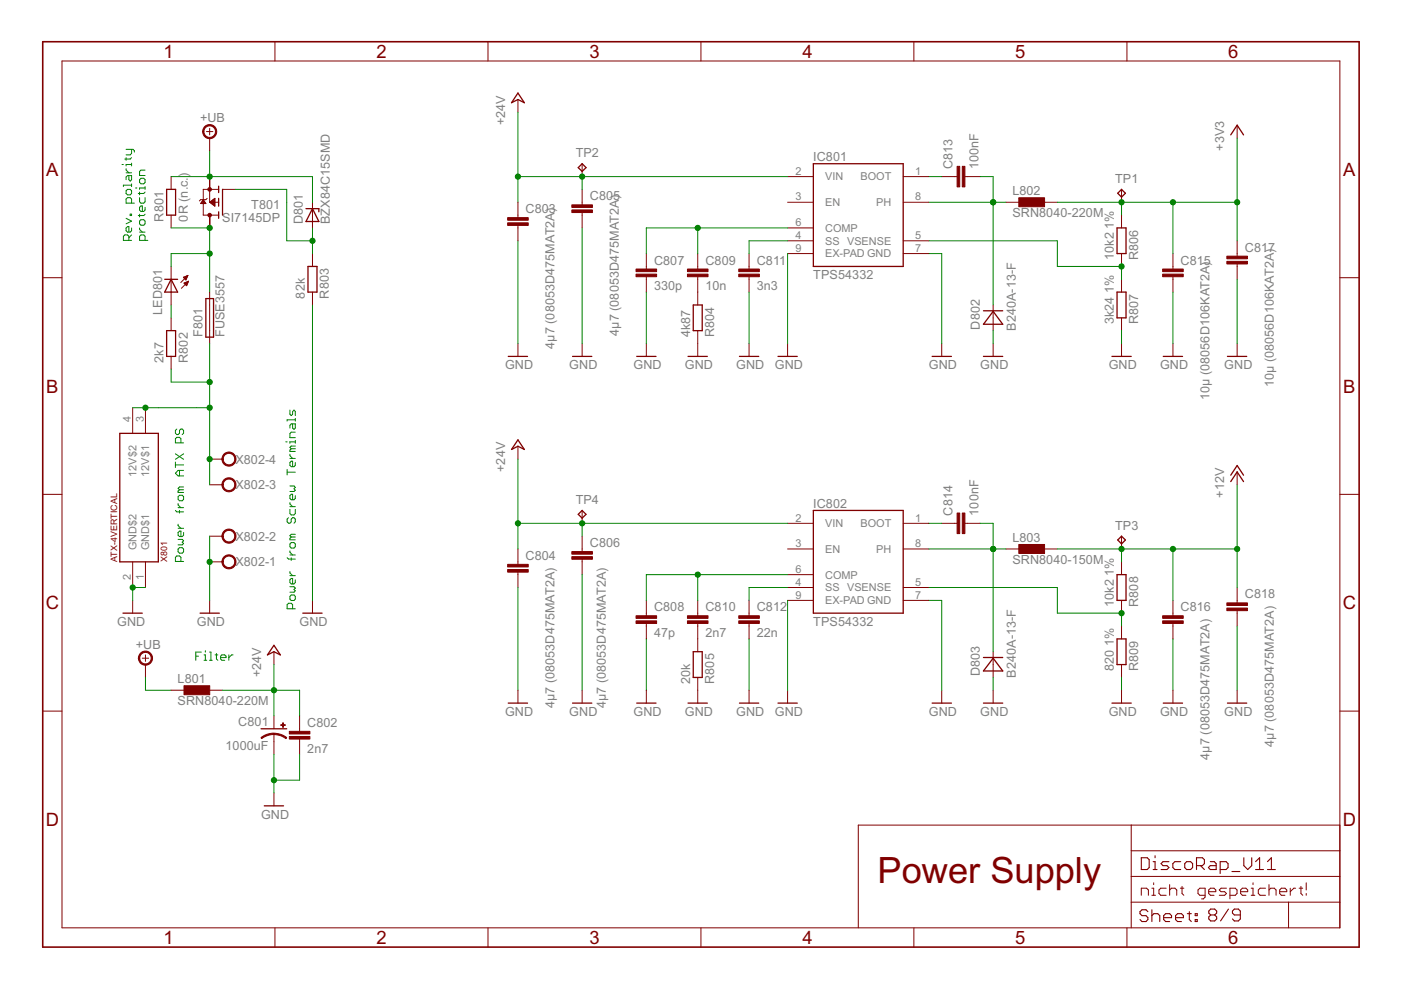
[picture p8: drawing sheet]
<svg xmlns="http://www.w3.org/2000/svg" width="297mm" height="210mm" viewBox="0 0 297 210" stroke-linecap="round" stroke-linejoin="round" font-family="sans-serif">
<g fill="none" stroke="#800000" stroke-width=".28">
<path d="M109.8 19.7l1.4 2.1-1.4-.7-1.3 .7zM46.4 39.5v1.3M122.6 35.5l.8-.8 .8 .8-.8 .8zM172.4 34.7h19.1v21.8h-19.1zM260.9 28.6l1.4-2.1 1.4 2.1M34.9 59.2h2.8M35.3 40.2h1.9v5.4h-1.9zM36.3 59.2l1.4 2.7h-2.8zM46.4 42.1v1.6M46.4 44.9v1.4M47.2 40.2v5.4M64.9 44.2h2.7v.7"/>
<path d="M65.3 56.5h1.9v5.4h-1.9zM66.3 44.2l1.3 2.8h-2.7zM236.8 48.3h1.9v5.5h-1.9zM237.8 40.2l.8 .8-.8 .8-.8-.8zM35.3 70.1h1.9v5.5h-1.9zM43.6 63.3h1.7v8.2h-1.7zM107.8 75.6h4M121.4 75.6h4.1M135 75.6h4.1M145.9 75.6h4.1M147 64.7h1.9v5.4h-1.9zM156.8 75.6h4.1"/>
<path d="M165 75.6h4M197.6 75.6h4.1M208.5 75.6h4.1M208.5 65.9h4.1M210.6 66l2 2.7h-4.1zM235.8 75.6h4M236.8 61.9h1.9v5.5h-1.9zM246.6 75.6h4.1M260.2 75.6h4.1M25.4 91.9h8.2v27.2h-8.2zM109.8 93.3l1.4 2-1.4-.7-1.3 .7zM122.6 109.1l.8-.9 .8 .9-.8 .8z"/>
<path d="M172.4 108.2h19.1v21.8h-19.1zM237 114.5l.8-.8 .8 .8-.8 .8zM260.9 102.1l1.4-2 1.4 2M260.9 100.8l1.4-2.1 1.4 2.1M26.1 130h4.1M42.4 130h4.1M58.1 136.8l1.3 2.1-1.3-.7-1.4 .7zM64.2 130h4.1M147 138.2h1.9v5.4h-1.9zM208.5 139.4h4.1M210.6 139.6l2 2.7h-4.1zM236.8 121.8h1.9v5.5h-1.9z"/>
<path d="M236.8 135.5h1.9v5.4h-1.9zM55.4 154.5h5.4M107.8 149.1h4M121.4 149.1h4.1M135 149.1h4.1M145.9 149.1h4.1M156.8 149.1h4.1M165 149.1h4M197.6 149.1h4.1M208.5 149.1h4.1M235.8 149.1h4M246.6 149.1h4.1"/>
<path d="M260.2 149.1h4.1M56 170.9h4.1"/>
</g>
<g fill="none" stroke="#800000" stroke-width=".21">
<path d="M13.1 12.9h271v183.8h-271zM58.3 8.8v4.1M103.5 8.8v4.1M148.6 8.8v4.1M193.8 8.8v4.1M238.9 8.8v4.1M36.3 37.4v2.8M43.8 27.9h1.3M44.4 27.2v1.4M44.4 29.3v2.7M44.4 37.4v5.5M109.8 21.1v2.7"/>
<path d="M123.4 34.7v2.7M167 37.4h5.4M191.5 37.4h5.4M199.7 37.4h3.2M204.6 37.4h3.2M262.3 26.5v2.8M9.1 58.9h4M36.3 45.6v2.7M36.3 56.5v8.2M38.9 58.8h.8M39 58.9h.6M39.1 59.1h.5"/>
<path d="M39.2 60h.6M39.2 59.2h.3M39.2 58.7h.5M39.4 59.3h.1M39.5 59.8h.4M39.5 58.5h.3M39.8 59.7h.1M39.8 58.4l-1.5 1.5M39.8 58.4l-.4 1-.5-.6M39.8 58.4l-.9 .4M40 59.6l-1.5 1.5M42.6 43.1h1"/>
<path d="M42.7 43h.8M42.8 42.9h.6M42.8 42.7h.5M42.9 42.6h.4M43 42.5h.2M43.1 42.3l.5 .9h-1.1zM43.9 42.1l-.3 .2h-1.1l-.2 .3M44.4 42.9h2M44.4 45.6v2.7M44.4 42.9l1.2-.8v1.6zM44.6 43h1M44.7 42.7h.9"/>
<path d="M44.8 43.1h.8M44.8 42.6h.8M45 43.2h.6M45 42.5h.6M45.1 43.4h.5M45.2 42.3h.4M45.3 43.5h.3M45.4 42.2h.2M45.5 43.6h.1M45.6 42.1h.1M46.4 40.2h-3.3v5.4h3.3M47.2 40.2h2.7"/>
<path d="M66.3 42.9v5.4M66.3 53.8v2.7M109.8 42.9v3.2M109.8 47.8v3.3M123.4 40.2v3.2M123.4 45.1v3.2M137 53.8v3.2M137 58.7v3.2M147.9 53.8v3.2M147.9 58.7v6M158.8 53.8v3.2M158.8 58.7v3.2"/>
<path d="M167 42.9h5.4M167 48.3h5.4M167 51.1h5.4M167 53.8h5.4M191.5 42.9h5.4M191.5 51.1h5.4M191.5 53.8h5.4M213.3 42.9h2.7M221.4 42.9h2.8M237.8 40.2v2.7M237.8 45.6v2.7M237.8 53.8v2.7"/>
<path d="M237.8 59.2v2.7M248.7 53.8v3.2M248.7 58.7v3.2M262.3 51.1v3.2M262.3 55.9v3.3M284.1 58.9h4.1M36.3 67.4v2.7M36.3 75.6v2.7M39 60l1-.4-.4 1zM39.1 60.1h.7M39.2 60.2h.5M39.3 60.4h.3"/>
<path d="M39.5 60.5h.1M44.4 61.9v10.9M66.3 61.9v2.8M109.8 72.8v2.8M123.4 72.8v2.8M137 72.8v2.8M147.9 70.1v5.5M158.8 72.8v2.8M167 72.8v2.8M199.7 72.8v2.8M210.6 64.7v5.4M210.6 72.8v2.8"/>
<path d="M237.8 67.4v2.7M237.8 72.8v2.8M248.7 72.8v2.8M262.3 72.8v2.8M28.1 86.4v5.5M30.8 86.4v5.5M44.4 97.3h2.8M109.8 94.6v2.7M9.1 104.8h4M28.1 119.1v5.5M30.8 119.1v5.5M44.4 119.1h2.8"/>
<path d="M44.4 113.7h2.8M44.4 102.8h2.8M109.8 116.4v3.3M123.4 108.2v2.8M123.4 113.7v3.2M123.4 118.6v3.2M167 111h5.4M167 116.4h5.4M191.5 111h5.4M191.5 116.4h5.4M199.7 111h3.2M204.6 111h3.2"/>
<path d="M213.3 116.4h2.7M221.4 116.4h2.8M237.8 113.7v2.7M237.8 119.1v2.7M262.3 100.1v2.7M284.1 104.8h4.1M28.1 127.3v2.7M30.2 139.6h1.3M30.8 138.9v1.3M44.4 127.3v2.7M58.1 138.2v2.7M66.3 127.3v2.7"/>
<path d="M109.8 121.3v3.3M137 127.3v3.3M137 132.2v3.3M147.9 127.3v3.3M147.9 132.2v6M158.8 127.3v3.3M158.8 132.2v3.3M167 121.8h5.4M167 124.6h5.4M167 127.3h5.4M191.5 124.6h5.4M191.5 127.3h5.4"/>
<path d="M210.6 138.2v5.4M237.8 127.3v2.7M237.8 132.7v2.8M248.7 127.3v3.3M248.7 132.2v3.3M262.3 124.6v3.2M262.3 129.5v3.2M9.1 150.8h4M30.8 140.9v2.7M36.3 146.3h2.7M44.4 146.3h2.8M58.1 151.8v2.7"/>
<path d="M58.1 155.6v4.4M63.5 151.8v3.3M63.5 156.7v3.3M109.8 146.3v2.8M123.4 146.3v2.8M137 146.3v2.8M147.9 143.6v5.5M158.8 146.3v2.8M167 146.3v2.8M199.7 146.3v2.8M210.6 146.3v2.8M237.8 140.9v2.7"/>
<path d="M237.8 146.3v2.8M248.7 146.3v2.8M262.3 146.3v2.8M284.1 150.8h4.1M58.1 168.1v2.8M239.8 174.9v21.8M284.1 174.9h-102.1v21.8M58.3 196.7v4.1M103.5 196.7v4.1M148.6 196.7v4.1M193.8 196.7v4.1M238.9 196.7v4.1"/>
<path d="M239.8 191.3h44.3M239.8 185.8h44.3M239.8 180.4h44.3M242 189.8v-1.5h1.1l.4 .4v1.1M244.2 188.3h.4v1.5M244.2 189.8h.8M244.6 187.2v.4M247.2 188.3h-1.1l-.4 .4v.7l.4 .4h1.1M248 188.7l.4-.4h.7l.4 .4v1.1M248 187.6v2.2M250.3 188.3h.7M250.6 187.9v1.5l.4 .4"/>
<path d="M255.5 189.8h-1.1l-.4-.4v-.7l.4-.4h1.1v1.9l-.4 .4h-.3M256.3 189.1h1.5v-.4l-.4-.4h-.8l-.3 .4v.7l.3 .4h.8M260 188.3h-1.1l-.4 .4 .4 .4h.8l.3 .3-.3 .4h-1.2M260.8 189.8h1.1l.4-.4v-.7l-.4-.4h-1.1v2.3M263 189.1h1.5v-.4l-.3-.4h-.8l-.4 .4v.7l.4 .4h.8M265.3 188.3h.4v1.5M265.3 189.8h.7M265.7 187.2v.4M268.3 188.3h-1.1l-.4 .4v.7l.4 .4h1.1M269 188.7l.4-.4h.8l.4 .4v1.1M269 187.6v2.2M271.3 189.1h1.5v-.4l-.4-.4h-.7l-.4 .4v.7l.4 .4h.7"/>
<path d="M273.2 191.3v5.4M273.6 188.3v1.5M274.7 188.3h-.4l-.7 .8M275.4 188.3h.8M275.8 187.9v1.5l.4 .4M276.9 187.2v1.5M276.9 189.4v.4"/>
</g>
<g fill="#800000" stroke="#800000" stroke-width=".21">
<path d="M134.9 58.1h4.3v.6h-4.3z"/>
<path d="M134.9 57h4.3v.6h-4.3z"/>
<path d="M145.8 58.1h4.3v.6h-4.3z"/>
<path d="M145.8 57h4.3v.6h-4.3z"/>
<path d="M156.6 58.1h4.4v.6h-4.4z"/>
<path d="M156.6 57h4.4v.6h-4.4z"/>
<path d="M204 35.3h.6v4.3h-.6z"/>
<path d="M202.9 35.3h.6v4.3h-.6z"/>
<path d="M216 41.9h5.5v1.9h-5.5z"/>
<path d="M107.6 47.2h4.4v.6h-4.4z"/>
<path d="M107.6 46.1h4.4v.6h-4.4z"/>
<path d="M121.2 44.5h4.4v.6h-4.4z"/>
<path d="M121.2 43.4h4.4v.6h-4.4z"/>
<path d="M246.5 58.1h4.4v.6h-4.4z"/>
<path d="M246.5 57h4.4v.6h-4.4z"/>
<path d="M260.1 55.4h4.4v.6h-4.4z"/>
<path d="M260.1 54.3h4.4v.6h-4.4z"/>
<path d="M134.9 131.6h4.3v.6h-4.3z"/>
<path d="M134.9 130.6h4.3v.5h-4.3z"/>
<path d="M145.8 131.6h4.3v.6h-4.3z"/>
<path d="M145.8 130.6h4.3v.5h-4.3z"/>
<path d="M156.6 131.6h4.4v.6h-4.4z"/>
<path d="M156.6 130.6h4.4v.5h-4.4z"/>
<path d="M204 108.8h.6v4.3h-.6z"/>
<path d="M202.9 108.8h.6v4.3h-.6z"/>
<path d="M216 115.4h5.5v1.9h-5.5z"/>
<path d="M107.6 120.8h4.4v.5h-4.4z"/>
<path d="M107.6 119.7h4.4v.5h-4.4z"/>
<path d="M121.2 118h4.4v.6h-4.4z"/>
<path d="M121.2 116.9h4.4v.6h-4.4z"/>
<path d="M246.5 131.6h4.4v.6h-4.4z"/>
<path d="M246.5 130.6h4.4v.5h-4.4z"/>
<path d="M260.1 128.9h4.4v.6h-4.4z"/>
<path d="M260.1 127.8h4.4v.6h-4.4z"/>
<path d="M59.5 153.7h1v.1h-1z"/>
<path d="M59.9 153.2h.2v1h-.2z"/>
<path d="M39 145.4h5.5v1.9h-5.5z"/>
<path d="M61.3 156.1h4.4v.6h-4.4z"/>
<path d="M61.3 155.1h4.4v.5h-4.4z"/>
</g>
<g fill="none" stroke="#800000" stroke-width=".23">
<path d="M242 181.9h1.2l.4 .4v1.6l-.4 .5h-1.2zM243.4 193.3l-.4-.4h-.9l-.4 .4v.4l.4 .4h.9l.4 .5v.4l-.4 .4h-.9l-.4-.4M244.2 192.9v2.5M244.2 194.1l.4-.4h.9l.4 .4v1.3M244.5 184.4h.8M244.5 182.7h.4v1.7M244.9 181.4v.5M246.7 194.6h1.7v-.5l-.4-.4h-.9l-.4 .4v.9l.4 .4h.9M247.8 182.7h-1.2l-.4 .4 .4 .4h.8l.4 .4-.4 .5h-1.2M249.2 194.6h1.7v-.5l-.4-.4h-.8l-.5 .4v.9l.5 .4h.8M250.3 182.7h-1.2l-.4 .4v.8l.4 .5h1.2M251.6 182.7h.8l.5 .4v.8l-.5 .5h-.8l-.4-.5v-.8z"/>
<path d="M251.7 193.7h.9M252.2 193.3v1.7l.4 .4M253.4 193.7h.4v.4h-.4zM253.4 195h.4v.4h-.4zM253.7 183.5h1.2l.5-.4v-.8l-.5-.4h-1.2v2.5M254.5 183.5l.9 .9M256.6 182.7h.9l.4 .4v1.3h-1.3l-.4-.5 .4-.4h1.3M256.7 194l-.4-.4v-.4l.4-.5h.8l.5 .5v.4l-.5 .4M256.7 194l-.4 .4v.4l.4 .5h.8l.5-.5v-.4l-.5-.4M256.7 194h.8M258.7 184.4h1.2l.5-.5v-.8l-.5-.4h-1.2v2.5M260.5 192.7l-1.7 2.6"/>
<path d="M261.2 184.8h1.7M263 194h-1.3l-.4-.4v-.4l.4-.5h.9l.4 .5v1.6l-.4 .5h-.9l-.4-.5M263.7 181.9v1.6l.8 .9 .9-.9v-1.6M266.2 184.4h1.7M266.2 182.7l.9-.8v2.5M268.7 184.4h1.7M268.7 182.7l.9-.8v2.5"/>
</g>
<path d="M9.1 8.8h279.1v192h-279.1z" fill="none" stroke="#800000" stroke-width=".34"/>
<g fill="#800000" stroke="#800000" stroke-width=".21">
<path d="M55.3 156.4l1.3-.7 1.5-.3v.3l-1.1 .2-1.5 .7z" fill-rule="evenodd"/>
<path d="M58.1 155.5l1.4 .2 1.3 .7-.2 .2-.9-.5-1.6-.4z" fill-rule="evenodd"/>
<path d="M43.3 26.9a1.5 1.5 0 0 1 2.4 .2 1.5 1.5 0 0 1-.8 2.2 1.5 1.5 0 0 1-1.9-1.4h.2a1.23 1.23 0 0 1 1.8-1.1 1.23 1.23 0 0 1 .3 2 1.23 1.23 0 0 1-2-.6l-.1-.3h-.2z" fill-rule="evenodd"/>
<path d="M47.4 118.1a1.5 1.5 0 0 1 2.4 .2 1.5 1.5 0 0 1-.8 2.2 1.5 1.5 0 0 1-1.9-1.4h.2a1.23 1.23 0 0 1 1.7-1.1 1.23 1.23 0 0 1 .3 2 1.23 1.23 0 0 1-2-.6v-.3h-.2z" fill-rule="evenodd"/>
<path d="M47.4 112.7a1.49 1.49 0 0 1 2.4 .1 1.49 1.49 0 0 1-.8 2.3 1.49 1.49 0 0 1-1.9-1.4h.2a1.23 1.23 0 0 1 1.7-1.2 1.23 1.23 0 0 1 .3 2.1 1.23 1.23 0 0 1-2-.6v-.3h-.2z" fill-rule="evenodd"/>
<path d="M47.4 101.8a1.5 1.5 0 0 1 2.4 .1 1.5 1.5 0 0 1-.8 2.3 1.5 1.5 0 0 1-1.9-1.4h.2a1.23 1.23 0 0 1 1.7-1.2 1.23 1.23 0 0 1 .3 2.1 1.23 1.23 0 0 1-2-.6v-.3h-.2z" fill-rule="evenodd"/>
<path d="M47.4 96.4a1.5 1.5 0 0 1 2.4 .1 1.5 1.5 0 0 1-.8 2.3 1.5 1.5 0 0 1-1.9-1.5h.2a1.23 1.23 0 0 1 1.7-1.1 1.23 1.23 0 0 1 .3 2.1 1.23 1.23 0 0 1-2-.7v-.3h-.2z" fill-rule="evenodd"/>
<path d="M29.7 138.6a1.5 1.5 0 0 1 2.4 .2 1.5 1.5 0 0 1-.8 2.2 1.5 1.5 0 0 1-2-1.4h.3a1.22 1.22 0 0 1 1.7-1.2 1.22 1.22 0 0 1 .3 2 1.22 1.22 0 0 1-1.9-.6l-.1-.2h-.3z" fill-rule="evenodd"/>
<circle cx="44.4" cy="40.2" r=".38"/>
<circle cx="44.4" cy="45.6" r=".38"/>
</g>
<g fill="none" stroke="#008000" stroke-width=".21">
<path d="M25.9 34.9h.3M26.7 33.4v.6M26.7 35.8v.2l.6 .6M26.7 36.6h1.2M26.7 31.7h1.5l.3 .3v.3M27.3 37.2v.9l.3 .3 .3-.3v-.9h-.9l-.3 .3v.6M27.9 39.3h-1.7v.3M27.9 31.7v.8l-.3 .3h-.9M27.9 34.6v.6M27.9 39v.6M27.9 34.9h-1.2v.3M27.9 33.4l-.3 .3h-1.1"/>
<path d="M28.7 39.9h.3M29.9 37.8h.6l.3 .3v.6l-.3 .3h-.6l-.3-.3v-.6zM30.8 36.1h-.9l-.3 .2v.9h1.2M30.8 39.9h-1.2v.3M30.8 39.6v.6M36.3 37.4h30v5.5M44.4 32v5.4M109.8 23.8v19.1M109.8 37.4h57.2M123.4 37.4v2.8M196.9 37.4h2.8M207.8 37.4h2.8v27.3"/>
<path d="M262.3 29.3v21.8M26.7 40.4l.3-.2h.6l.3 .2v.6l-.3 .3h-.6l-.3-.3zM26.7 46.3l1.2 .6-1.2 .6M27.3 51v-.9l-.3-.3h-.5l-.3 .3v.9h1.7M27.6 45.4h.3v.3h-.3zM27.9 48.3v.6l-.3 .3h-.6l-.3-.3v-.6l.3-.3h.3v1.2M27.9 49.8l-.6 .6M27.9 43.1v-.9l-.3-.3h-.6l-.3 .3v.9h1.8M29.6 49.2h1.2M29.6 41.9v.9l.3 .3h.6l.3-.3v-.9M29.6 40.7v.6M29.6 45.4v.6"/>
<path d="M29.6 46.9l.3-.3h.6l.3 .3v.6l-.3 .3h-.6l-.3-.3zM29.6 48.3v.3l.6 .6M30.8 51v-.9l-.3-.3h-.6l-.3 .3v.9h1.7M30.8 45.4l-.3 .3h-1.2M30.8 44v.5l-.3 .3h-.6l-.3-.3v-.5l.3-.3h.3v1.1M30.8 40.7l-.3 .3h-1.2M36.3 48.3h8.1v13.6M44.4 53.8h-8.1v2.7M49.9 40.2h10.9v10.9h5.5M66.3 48.3v5.5M109.8 51.1v21.7M123.4 48.3v24.5"/>
<path d="M147.9 48.3v5.5M167 48.3h-30v5.5M167 51.1h-8.2v2.7M167 53.8v19M196.9 51.1h27.3v5.4h13.6v2.7M196.9 53.8h2.8v19M196.9 42.9h16.4M224.2 42.9h38.1M237.8 42.9v2.7M248.7 42.9v10.9M262.3 59.2v13.6M36.3 64.7v2.7"/>
<path d="M36.3 78.3v2.7h8.1M44.4 72.8v30M66.3 64.7v62.6M137 61.9v10.9M158.8 61.9v10.9M210.6 70.1v2.7M237.8 70.1v2.7M248.7 61.9v10.9M28.1 86.4h16.3M37.2 98v1.1M37.2 98.6h1.7M37.2 96.2l1.7 1.2"/>
<path d="M37.5 91l-.3 .2v.6l.3 .3h.3l.3-.3v-.6l.3-.2h.2l.3 .2v.6l-.3 .3M38.1 99.7v1.2M38.4 93.9v-.9l-.3-.3h-.6l-.3 .3v.9h1.7M38.9 99.7h-1.1l-.6 .6 .6 .6h1.1M38.9 96.2l-1.7 1.2M60.6 93.7h.3M60.9 99.5v1.2M61.5 87v.8l.2 .3 .3-.3v-.6l.3-.2 .3 .2v.9M61.5 96.3v.3l.5 .6M61.5 97.2h1.1M61.7 95.1l-.2 .3v.3h1.1M61.7 95.1h.9"/>
<path d="M62 89.9v.9l.3 .2 .3-.2v-.9h-.9l-.2 .3v.6M62.6 89h-1.7v.3M62.6 98.1v.6l-.3 .3h-.6l-.2-.3v-.6l.2-.3h.3v1.2M62.6 88.7v.6M62.6 93.4v.6M62.6 91.6h-.9l-.2 .3v.9h1.1M62.6 93.7h-1.1v.3M62.6 94.6h-.9l-.2 .2 .2 .3M109.8 97.3v19.1M37.2 108.2l.3 .3h1.4M37.8 105.3l.3-.3h.5l.3 .3v.6l-.3 .3h-.5l-.3-.3zM37.8 116.4l.3-.3h.5l.3 .3v.6l-.3 .3h-.5l-.3-.3z"/>
<path d="M37.8 106.8v.3l.6 .5M37.8 111.1v.3l.6 .6M37.8 114.4h.8l.3 .3-.3 .3 .3 .2-.3 .3h-.8M37.8 112h1.1M37.8 107.6h1.1M38.1 103.8l-.3 .3v.3h1.1M38.1 108.2v.6M38.1 103.8h.8M38.4 119v-.8l-.3-.3h-.6l-.3 .3v.8h1.7M38.9 112.9v.6l-.3 .3h-.5l-.3-.3v-.6l.3-.3h.3v1.2M38.9 103.3h-.8l-.3 .2 .3 .3M44.4 113.7v13.6"/>
<path d="M60.9 118.3l.3 .2h1.4M60.9 100.1h1.7M61.2 109.8l-.3 .3v.5l.3 .3h.3l.2-.3v-.5l.3-.3h.3l.3 .3v.5l-.3 .3M61.5 108v.9l.2 .3h.6l.3-.3v-.9M61.5 106.6v.2l.5 .6M61.5 116.8v.3l.5 .6M61.5 117.7h1.1M61.5 107.4h1.1M61.5 103h.8l.3 .3-.3 .3 .3 .3-.3 .3h-.8M61.7 115h.6l.3 .3v.6l-.3 .3h-.6l-.2-.3v-.6zM61.7 113.9l-.2 .3v.2h1.1M61.7 118.3v.5"/>
<path d="M61.7 113.9h.9M62.6 105.1v.6l-.3 .3h-.6l-.2-.3v-.6l.2-.3h.3v1.2M62.6 113.3h-.9l-.2 .3 .2 .3M109.8 111h57.2M123.4 111v2.7M196.9 111h2.8M196.9 116.4h16.4M207.8 111h2.8v27.2M224.2 116.4h38.1M237.8 116.4v2.7M248.7 116.4v10.9M262.3 102.8v21.8"/>
<path d="M30.8 124.6h-2.7v2.7M41.5 139.1h.6M42.7 138.3h-1.2v1.7M43.3 138.9h.2v1.1M43.3 140h.5M43.5 138v.3M44.4 138.3h.3v1.7M44.4 140h.6M45.6 138.9h.6M45.9 138.6v1.1l.3 .3M46.8 139.4h1.1v-.3l-.3-.2h-.5l-.3 .2v.6l.3 .3h.5M48.5 138.9v1.1"/>
<path d="M49.4 138.9h-.3l-.6 .5M61.5 124.4h.8l.3 .3-.3 .3 .3 .3-.3 .3h-.8M61.5 121.2v.3l.5 .5M61.5 122h1.1M61.7 126.2h.6l.3 .2v.6l-.3 .3h-.6l-.2-.3v-.6zM62 129.1v-.9l-.3-.3h-.5l-.3 .3v.9h1.7M62.6 122.9v.6l-.3 .3h-.6l-.2-.3v-.6l.2-.3h.3v1.2M109.8 124.6v21.7M123.4 121.8v24.5M137 135.5v10.8M147.9 121.8v5.5M158.8 135.5v10.8"/>
<path d="M167 121.8h-30v5.5M167 124.6h-8.2v2.7M167 127.3v19M196.9 127.3h2.8v19M196.9 124.6h27.3v5.4h13.6v2.7M248.7 135.5v10.8M262.3 132.7v13.6M30.8 143.6v2.7h5.5M47.2 146.3h16.3v5.5M58.1 140.9v10.9M58.1 160v8.1M63.5 160v5.4h-5.4"/>
<path d="M210.6 143.6v2.7M237.8 143.6v2.7"/>
</g>
<g fill="#008000" stroke="#008000" stroke-width=".21">
<circle cx="28.1" cy="124.6" r=".55"/>
<circle cx="58.1" cy="165.4" r=".55"/>
<circle cx="44.4" cy="119.1" r=".55"/>
<circle cx="210.6" cy="42.9" r=".55"/>
<circle cx="237.8" cy="56.5" r=".55"/>
<circle cx="147.9" cy="48.3" r=".55"/>
<circle cx="237.8" cy="42.9" r=".55"/>
<circle cx="262.3" cy="42.9" r=".55"/>
<circle cx="248.7" cy="42.9" r=".55"/>
<circle cx="210.6" cy="116.4" r=".55"/>
<circle cx="237.8" cy="130" r=".55"/>
<circle cx="147.9" cy="121.8" r=".55"/>
<circle cx="237.8" cy="116.4" r=".55"/>
<circle cx="262.3" cy="116.4" r=".55"/>
<circle cx="248.7" cy="116.4" r=".55"/>
<circle cx="109.8" cy="37.4" r=".55"/>
<circle cx="123.4" cy="37.4" r=".55"/>
<circle cx="109.8" cy="111" r=".55"/>
<circle cx="123.4" cy="111" r=".55"/>
<circle cx="58.1" cy="146.3" r=".55"/>
<circle cx="44.4" cy="37.4" r=".55"/>
<circle cx="66.3" cy="51.1" r=".55"/>
<circle cx="30.8" cy="86.4" r=".55"/>
<circle cx="44.4" cy="81" r=".55"/>
<circle cx="44.4" cy="86.4" r=".55"/>
<circle cx="44.4" cy="97.3" r=".55"/>
<circle cx="44.4" cy="48.3" r=".55"/>
<circle cx="44.4" cy="53.8" r=".55"/>
</g>
<text font-size="8.6" fill="#800000" x="186.1" y="187.2">Power Supply</text>
<g font-size="4.4" fill="#800000">
<text x="34.6" y="12.3">1</text>
<text x="79.8" y="12.3">2</text>
<text x="125" y="12.3">3</text>
<text x="170.1" y="12.3">4</text>
<text x="215.3" y="12.3">5</text>
<text x="260.4" y="12.3">6</text>
<text x="9.8" y="37.3">A</text>
<text x="284.8" y="37.3">A</text>
<text x="9.8" y="83.2">B</text>
<text x="284.8" y="83.2">B</text>
<text x="9.7" y="129.2">C</text>
<text x="284.7" y="129.2">C</text>
<text x="9.7" y="175.1">D</text>
<text x="284.7" y="175.1">D</text>
<text x="34.6" y="200.2">1</text>
<text x="79.8" y="200.2">2</text>
<text x="125" y="200.2">3</text>
<text x="170.1" y="200.2">4</text>
<text x="215.3" y="200.2">5</text>
<text x="260.4" y="200.2">6</text>
</g>
<g font-size="3" fill="#808080">
<text x="42.4" y="25.9">+UB</text>
<text x="107.1" y="26.5" transform="rotate(-90 107.1 26.5)">+24V</text>
<text x="122.1" y="33.4">TP2</text>
<text x="172.4" y="34.2">IC801</text>
<text x="202" y="35.8" transform="rotate(-90 202 35.8)">C813</text>
<text x="207.4" y="35.8" transform="rotate(-90 207.4 35.8)">100nF</text>
<text x="259.6" y="32" transform="rotate(-90 259.6 32)">+3V3</text>
<text x="214.6" y="41.4">L802</text>
<text x="236.4" y="38.8">TP1</text>
<text x="34.7" y="47" transform="rotate(-90 34.7 47)">R801</text>
<text x="39.8" y="47" transform="rotate(-90 39.8 47)">0R (n.c.)</text>
<text x="47.1" y="47">SI7145DP</text>
<text x="53.3" y="44.2">T801</text>
<text x="64.2" y="47.5" transform="rotate(-90 64.2 47.5)">D801</text>
<text x="69.9" y="47.5" transform="rotate(-90 69.9 47.5)">BZX84C15SMD</text>
<text x="111.4" y="45.2">C803</text>
<text x="125.1" y="42.5">C805</text>
<text x="214.6" y="46">SRN8040-220M</text>
<text x="236.2" y="48.5" transform="rotate(-90 236.2 48.5)">1%</text>
<text x="263.9" y="53.4">C817</text>
<text x="138.7" y="56.1">C807</text>
<text x="149.6" y="56.1">C809</text>
<text x="160.5" y="56.1">C811</text>
<text x="172.4" y="59.2">TPS54332</text>
<text x="236.2" y="55.1" transform="rotate(-90 236.2 55.1)">10k2</text>
<text x="241.3" y="55.1" transform="rotate(-90 241.3 55.1)">R806</text>
<text x="250.3" y="56.1">C815</text>
<text x="64.6" y="63.3" transform="rotate(-90 64.6 63.3)">82k</text>
<text x="69.8" y="63.3" transform="rotate(-90 69.8 63.3)">R803</text>
<text x="138.7" y="61.5">330p</text>
<text x="149.6" y="61.5">10n</text>
<text x="160.5" y="61.5">3n3</text>
<text x="236.2" y="62.1" transform="rotate(-90 236.2 62.1)">1%</text>
<text x="34.4" y="66.8" transform="rotate(-90 34.4 66.8)">LED801</text>
<text x="43" y="71.5" transform="rotate(-90 43 71.5)">F801</text>
<text x="47.6" y="71.5" transform="rotate(-90 47.6 71.5)">FUSE3557</text>
<text x="131.2" y="71.2" transform="rotate(-90 131.2 71.2)">4µ7 (08053D475MAT2A)</text>
<text x="146.3" y="71.5" transform="rotate(-90 146.3 71.5)">4k87</text>
<text x="151.4" y="71.5" transform="rotate(-90 151.4 71.5)">R804</text>
<text x="207.7" y="69.9" transform="rotate(-90 207.7 69.9)">D802</text>
<text x="215.4" y="70.1" transform="rotate(-90 215.4 70.1)">B240A-13-F</text>
<text x="236.2" y="68.7" transform="rotate(-90 236.2 68.7)">3k24</text>
<text x="241.3" y="68.7" transform="rotate(-90 241.3 68.7)">R807</text>
<text x="34.7" y="76.9" transform="rotate(-90 34.7 76.9)">2k7</text>
<text x="39.8" y="76.9" transform="rotate(-90 39.8 76.9)">R802</text>
<text x="117.6" y="73.9" transform="rotate(-90 117.6 73.9)">4µ7 (08053D475MAT2A)</text>
<text x="107.1" y="78.3">GND</text>
<text x="120.7" y="78.3">GND</text>
<text x="134.3" y="78.3">GND</text>
<text x="145.2" y="78.3">GND</text>
<text x="156.1" y="78.3">GND</text>
<text x="164.3" y="78.3">GND</text>
<text x="196.9" y="78.3">GND</text>
<text x="207.8" y="78.3">GND</text>
<text x="235.1" y="78.3">GND</text>
<text x="246" y="78.3">GND</text>
<text x="259.6" y="78.3">GND</text>
<text x="270.1" y="82.1" transform="rotate(-90 270.1 82.1)">10µ (08056D106KAT2A)</text>
<text x="256.4" y="84.8" transform="rotate(-90 256.4 84.8)">10µ (08056D106KAT2A)</text>
<text x="49.9" y="98.3">X802-4</text>
<text x="107.1" y="100.1" transform="rotate(-90 107.1 100.1)">+24V</text>
<text x="49.9" y="103.7">X802-3</text>
<text x="122.1" y="106.9">TP4</text>
<text x="172.4" y="107.7">IC802</text>
<text x="259.6" y="105.5" transform="rotate(-90 259.6 105.5)">+12V</text>
<text x="202" y="109.3" transform="rotate(-90 202 109.3)">C814</text>
<text x="207.4" y="109.3" transform="rotate(-90 207.4 109.3)">100nF</text>
<text x="236.4" y="112.3">TP3</text>
<text x="49.9" y="114.6">X802-2</text>
<text x="111.4" y="118.7">C804</text>
<text x="125.1" y="116">C806</text>
<text x="214.6" y="119.5">SRN8040-150M</text>
<text x="214.6" y="114.9">L803</text>
<text x="49.9" y="120.1">X802-1</text>
<text x="236.2" y="122" transform="rotate(-90 236.2 122)">1%</text>
<text x="138.7" y="129.6">C808</text>
<text x="149.6" y="129.6">C810</text>
<text x="160.5" y="129.6">C812</text>
<text x="236.2" y="128.7" transform="rotate(-90 236.2 128.7)">10k2</text>
<text x="241.3" y="128.7" transform="rotate(-90 241.3 128.7)">R808</text>
<text x="250.3" y="129.6">C816</text>
<text x="263.9" y="126.9">C818</text>
<text x="24.9" y="132.7">GND</text>
<text x="28.8" y="137.5">+UB</text>
<text x="41.7" y="132.7">GND</text>
<text x="63.5" y="132.7">GND</text>
<text x="138.7" y="135.1">47p</text>
<text x="149.6" y="135.1">2n7</text>
<text x="160.5" y="135.1">22n</text>
<text x="172.4" y="132.7">TPS54332</text>
<text x="236.2" y="137" transform="rotate(-90 236.2 137)">1%</text>
<text x="55.3" y="143.6" transform="rotate(-90 55.3 143.6)">+24V</text>
<text x="207.7" y="143.4" transform="rotate(-90 207.7 143.4)">D803</text>
<text x="215.4" y="143.7" transform="rotate(-90 215.4 143.7)">B240A-13-F</text>
<text x="236.2" y="142.3" transform="rotate(-90 236.2 142.3)">820</text>
<text x="241.3" y="142.3" transform="rotate(-90 241.3 142.3)">R809</text>
<text x="37.7" y="149.5">SRN8040-220M</text>
<text x="37.7" y="144.9">L801</text>
<text x="146.3" y="145" transform="rotate(-90 146.3 145)">20k</text>
<text x="151.4" y="145" transform="rotate(-90 151.4 145)">R805</text>
<text x="50.5" y="153.8">C801</text>
<text x="65.2" y="154.1">C802</text>
<text x="107.1" y="151.8">GND</text>
<text x="117.6" y="150.2" transform="rotate(-90 117.6 150.2)">4µ7 (08053D475MAT2A)</text>
<text x="120.7" y="151.8">GND</text>
<text x="128.5" y="150.2" transform="rotate(-90 128.5 150.2)">4µ7 (08053D475MAT2A)</text>
<text x="134.3" y="151.8">GND</text>
<text x="145.2" y="151.8">GND</text>
<text x="156.1" y="151.8">GND</text>
<text x="164.3" y="151.8">GND</text>
<text x="196.9" y="151.8">GND</text>
<text x="207.8" y="151.8">GND</text>
<text x="235.1" y="151.8">GND</text>
<text x="246" y="151.8">GND</text>
<text x="259.6" y="151.8">GND</text>
<text x="47.8" y="159">1000uF</text>
<text x="65.2" y="159.6">2n7</text>
<text x="256.4" y="161.1" transform="rotate(-90 256.4 161.1)">4µ7 (08053D475MAT2A)</text>
<text x="270.1" y="158.3" transform="rotate(-90 270.1 158.3)">4µ7 (08053D475MAT2A)</text>
<text x="55.3" y="173.6">GND</text>
</g>
<g font-size="2.6" fill="#808080">
<text x="168.6" y="37.1">2</text>
<text x="174.9" y="38.3">VIN</text>
<text x="182.4" y="38.2">BOOT</text>
<text x="194" y="37.1">1</text>
<text x="168.6" y="42.5">3</text>
<text x="168.6" y="47.9">6</text>
<text x="174.9" y="43.7">EN</text>
<text x="185.8" y="43.7">PH</text>
<text x="194" y="42.5">8</text>
<text x="168.6" y="50.7">4</text>
<text x="168.6" y="53.4">9</text>
<text x="174.9" y="49.1">COMP</text>
<text x="174.9" y="51.9">SS VSENSE</text>
<text x="194" y="50.7">5</text>
<text x="194" y="53.4">7</text>
<text x="174.9" y="54.6">EX-PAD GND</text>
<text x="27.7" y="89.4" transform="rotate(-90 27.7 89.4)">4</text>
<text x="30.5" y="89.4" transform="rotate(-90 30.5 89.4)">3</text>
<text x="28.9" y="101.1" transform="rotate(-90 28.9 101.1)">12V$2</text>
<text x="31.7" y="101.1" transform="rotate(-90 31.7 101.1)">12V$1</text>
<text x="168.6" y="110.6">2</text>
<text x="174.9" y="111.8">VIN</text>
<text x="182.4" y="111.8">BOOT</text>
<text x="194" y="110.6">1</text>
<text x="28.9" y="116.6" transform="rotate(-90 28.9 116.6)">GND$2</text>
<text x="31.7" y="116.6" transform="rotate(-90 31.7 116.6)">GND$1</text>
<text x="168.6" y="116">3</text>
<text x="174.9" y="117.2">EN</text>
<text x="185.8" y="117.2">PH</text>
<text x="194" y="116">8</text>
<text x="27.7" y="122.9" transform="rotate(-90 27.7 122.9)">2</text>
<text x="30.5" y="122.9" transform="rotate(-90 30.5 122.9)">1</text>
<text x="168.6" y="121.5">6</text>
<text x="168.6" y="124.2">4</text>
<text x="174.9" y="122.7">COMP</text>
<text x="174.9" y="125.4">SS VSENSE</text>
<text x="194" y="124.2">5</text>
<text x="168.6" y="126.9">9</text>
<text x="174.9" y="128.1">EX-PAD GND</text>
<text x="194" y="126.9">7</text>
</g>
<g font-size="2.1" fill="#800000">
<text x="24.8" y="119.1" transform="rotate(-90 24.8 119.1)">ATX-4VERTICAL</text>
<text x="35.5" y="119.1" transform="rotate(-90 35.5 119.1)">X801</text>
</g>
</svg>
